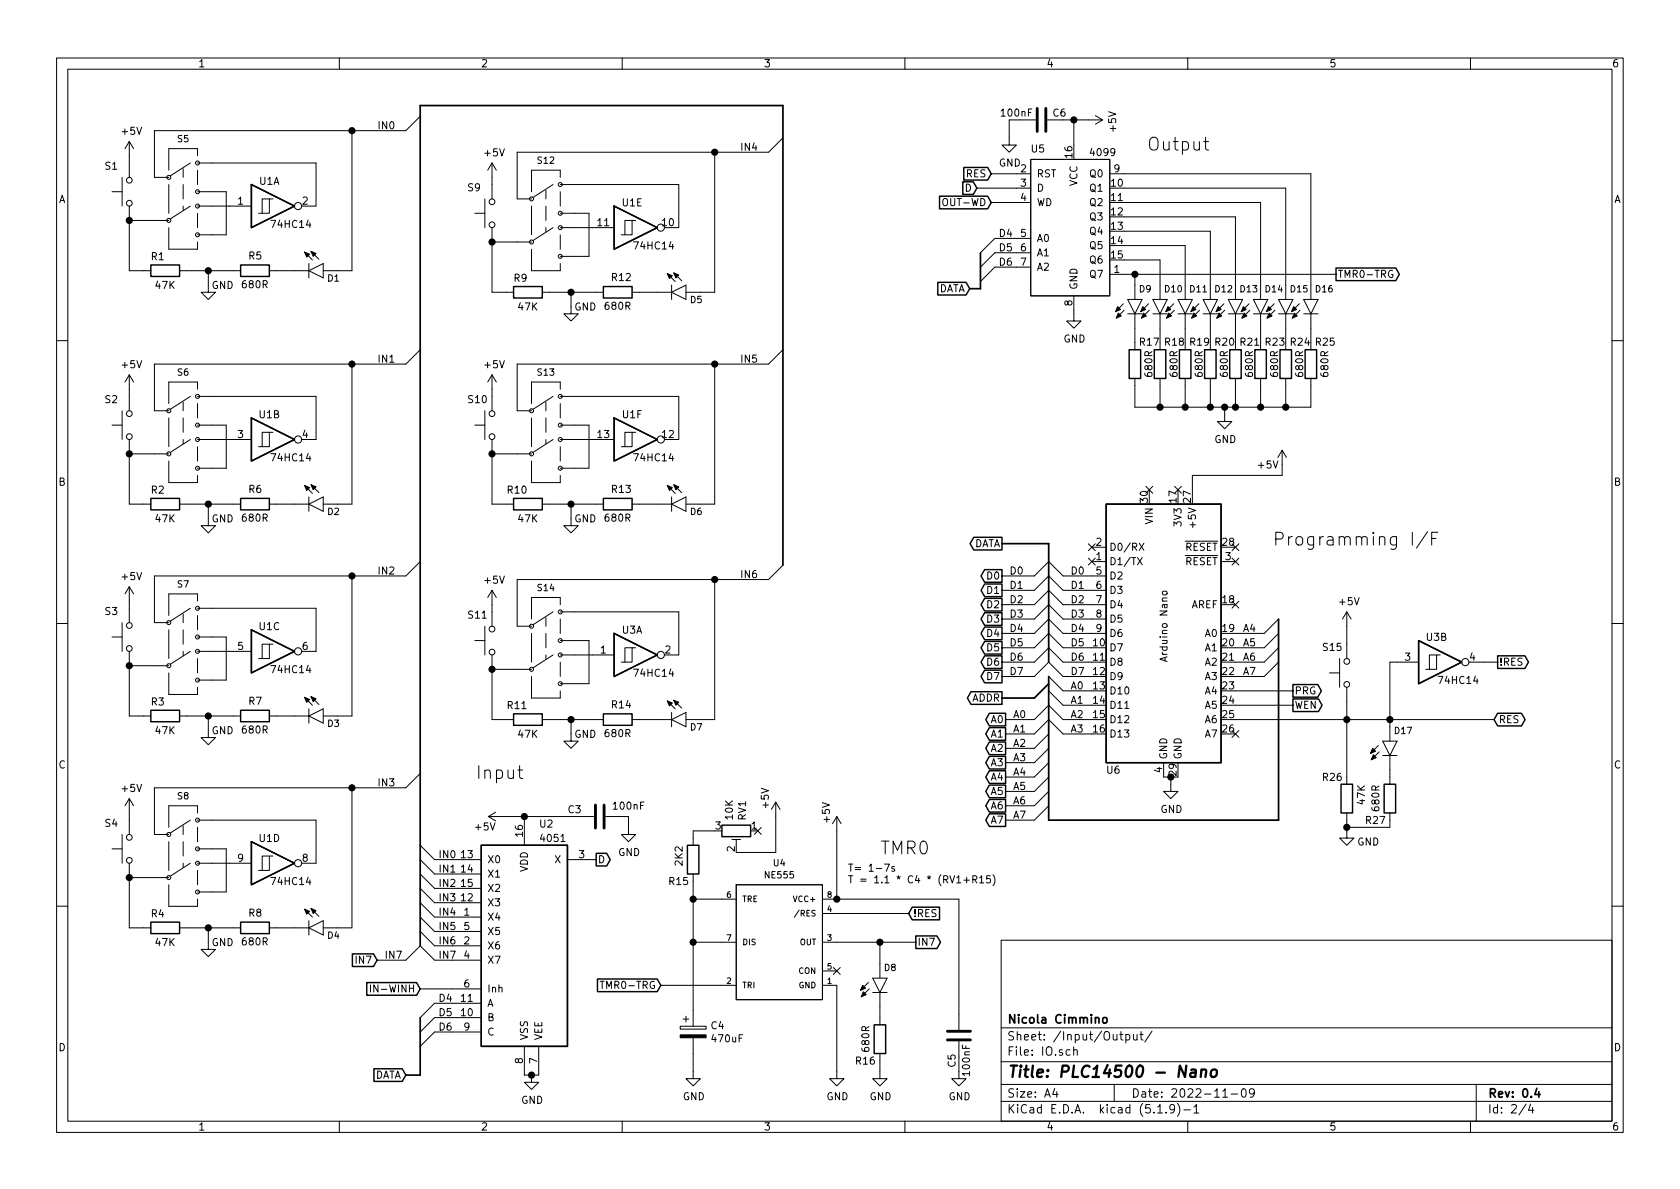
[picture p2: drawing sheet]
<svg xmlns="http://www.w3.org/2000/svg" width="297mm" height="210mm" viewBox="0 0 297 210" stroke-linecap="round" stroke-linejoin="round" font-family="sans-serif">
<g fill="none" stroke="#000" stroke-width=".18">
<path d="M10 10.3h277v189.9h-277zM12 12.2h273v186.1h-273zM60 10.3v1.9M110 10.3v1.9M160 10.3v1.9M210 10.3v1.9M260 10.3v1.9M19.8 33.9h1.8M21.6 31.4v5M22.9 25l-.8 1.3M22.9 25v6.4M22.9 36.4v11.5h3.8"/>
<path d="M22.9 25l.7 1.3M22.9 39h6.9M29.8 32.6v5.1M32.4 29.8v1.6M32.4 32.6v2.6M32.4 36.4v.8M33.7 36.4l-3.6 2.3M33.7 28.8l-3.6 2.3M34.9 33.9h5.1v7.6h-5.1M34.9 27.6v-1.3h-5.1v3.8M34.9 30.1v2.5M34.9 37.7v2.6"/>
<path d="M34.9 28.8h21v7.6h-2.6M34.9 36.4h9.5M47.6 35.2h-1.2v2.5M48.3 35.2h-.7v2.5h-1.9M62.2 23.1v24.8h-5.1M74.3 20.6l-2.5 2.5h-44.5v8.3h2.5M83.9 37.7h1.8M85.7 35.2v5.1M87 28.8v6.4M87 28.8l-.8 1.3M87 28.8l.8 1.3M94 36.4v5.1"/>
<path d="M96.5 33.6v1.6M96.5 36.4v2.6M97.8 32.6l-3.6 2.3M99.1 31.4v-1.3h-5.1v3.8M99.1 33.9v2.5M99.1 32.6h20.9v7.7h-2.5M99.1 37.7h5v7.6h-5M111.8 39h-1.3v2.5M112.4 39h-.6v2.5h-1.9M126.4 26.9v24.8h-5.1M138.4 24.4l-2.5 2.5h-44.5v8.3h2.6M172.7 33.3h9.5"/>
<path d="M175.3 30.7h6.9M175.3 35.8h6.9M178.4 21.2v4.4h1.3l-1.3 1.3-1.2-1.3h1.2M180.3 21.2h2.8M182.2 28.2h14v24.1h-14zM185.2 21.2h9.7M189.9 21.2v4.4M193.7 20.4l1.2 .8M194.9 21.2l-1.2 .8M196.2 30.7h35.6v22.3M198.8 33.3h28.5v19.7M198.8 35.8h24.1v17.2"/>
<path d="M198.8 38.3h19.6v14.7M29.8 40.3v3.8h5.1v-1.3M31.7 47.9h10.8M36.8 47.9v3.8h1.3l-1.3 1.3-1.2-1.3h1.2M47.6 47.9h7M53.8 44.6l1.4 1.4M54.6 46.6v2.5M54.6 47.9l2.5-1.3v2.5zM55 44.4l1.4 1.4M87 40.3v11.4h3.8M87 42.8h7M94 44.1v3.8h5.1v-1.3"/>
<path d="M95.9 51.7h10.8M96.5 40.3v.7M97.8 40.3l-3.6 2.2M99.1 41.5v2.6M99.1 40.3h9.5M101 51.7v3.8h1.2l-1.2 1.3-1.3-1.3h1.3M111.8 51.7h6.9M118 48.4l1.4 1.4M118.7 50.4v2.6M118.7 51.7l2.6-1.3v2.6zM119.1 48.3l1.4 1.4M182.2 42.2h-6.3l-2.5 2.5"/>
<path d="M182.2 44.7h-6.3l-2.5 2.5M182.2 47.2h-6.3l-2.5 2.6M189.9 52.3v4.5h1.2l-1.2 1.2-1.3-1.2h1.3M196.2 48.5h40M198.6 53.7l-1.4 1.4M198.8 54.9l-1.4 1.4M198.8 40.9h15.2v12.1M198.8 43.4h10.7v9.6M198.8 46h6.3v7M199.4 55.5h2.5M199.4 53h2.5l-1.2 2.5zM200.7 48.5v4.5"/>
<path d="M200.7 55.5v6.3M203.1 53.7l-1.4 1.4M203.2 54.9l-1.4 1.4M203.8 55.5h2.6M203.8 53h2.6l-1.3 2.5zM205.1 55.5v6.3M207.5 53.7l-1.4 1.4M207.6 54.9l-1.4 1.4M208.3 55.5h2.5M208.3 53h2.5l-1.3 2.5zM209.5 55.5v6.3M212 53.7l-1.4 1.4"/>
<path d="M212.1 54.9l-1.4 1.4M212.7 55.5h2.6M212.7 53h2.6l-1.3 2.5zM214 55.5v6.3M216.4 53.7l-1.4 1.4M216.5 54.9l-1.4 1.4M217.2 55.5h2.5M217.2 53h2.5l-1.3 2.5zM218.4 55.5v6.3M220.9 53.7l-1.4 1.4M221 54.9l-1.4 1.4M221.6 55.5h2.6"/>
<path d="M221.6 53h2.6l-1.3 2.5zM222.9 55.5v6.3M225.3 53.7l-1.4 1.4M225.4 54.9l-1.4 1.4M226.1 55.5h2.5M226.1 53h2.5l-1.3 2.5zM227.3 55.5v6.3M229.7 53.7l-1.4 1.4M229.9 54.9l-1.4 1.4M230.5 55.5h2.5M230.5 53h2.5l-1.2 2.5zM231.8 55.5v6.3"/>
<path d="M246.2 47.9a.59 .59 0 0 0-.7 .5 .59 .59 0 0 0 .7 .6l.1-.5h-.3M10 60.2h2M19.8 75.2h1.8M21.6 72.6v5.1M22.9 66.3v6.3M22.9 77.7v11.4h3.8M22.9 66.3l-.8 1.3M22.9 66.3l.7 1.3M29.8 73.9v5.1M32.4 71.1v1.5M32.4 73.9v2.5M32.4 77.7v.8"/>
<path d="M33.7 77.7l-3.6 2.3M33.7 70.1l-3.6 2.3M34.9 68.8v-1.2h-5.1v3.8M34.9 71.4v2.5M34.9 79v2.5M34.9 70.1h21v7.6h-2.6M34.9 75.2h5.1v7.6h-5.1M34.9 77.7h9.5M47.6 76.4h-1.2v2.6M48.3 76.4h-.7v2.6h-1.9M62.2 64.4v24.7h-5.1M74.3 61.8l-2.5 2.6h-44.5v8.2h2.5"/>
<path d="M83.9 75.2h1.8M85.7 72.6v5.1M87 77.7v11.4h3.8M87 66.3v6.3M87 66.3l-.8 1.3M87 66.3l.8 1.3M94 73.9v5.1M96.5 71.1v1.5M96.5 73.9v2.5M96.5 77.7v.8M97.8 77.7l-3.6 2.3M97.8 70.1l-3.6 2.3"/>
<path d="M99.1 68.8v-1.2h-5.1v3.8M99.1 70.1h20.9v7.6h-2.5M99.1 75.2h5v7.6h-5M99.1 77.7h9.5M99.1 71.4v2.5M99.1 79v2.5M111.8 76.4h-1.3v2.6M112.4 76.4h-.6v2.6h-1.9M126.4 64.4v24.7h-5.1M138.4 61.8l-2.5 2.6h-44.5v8.2h2.6M200.7 66.9v5.1h31.1v-5.1M205.1 66.9v5.1"/>
<path d="M209.5 66.9v5.1M214 66.9v5.1M216.5 72v2.5h1.3l-1.3 1.3-1.2-1.3h1.2M218.4 66.9v5.1M222.9 66.9v5.1M226.7 79.6l-.8 1.3M226.7 79.6v4.5h-15.9v2.5M226.7 79.6l.8 1.3M227.3 66.9v5.1M285 60.2h2M22.9 80.3h6.9M29.8 81.5v3.8h5.1v-1.2"/>
<path d="M31.7 89.1h10.8M36.8 89.1v3.9h1.3l-1.3 1.2-1.2-1.2h1.2M47.6 89.1h7M53.8 85.8l1.4 1.4M54.6 87.9v2.5M54.6 89.1l2.5-1.2v2.5zM55 85.7l1.4 1.4M74.3 99.3l-2.5 2.5h-44.5v8.3h2.5M87 80.3h7M94 81.5v3.8h5.1v-1.2M95.9 89.1h10.8M101 89.1v3.9h1.2l-1.2 1.2-1.3-1.2h1.3"/>
<path d="M111.8 89.1h6.9M118 85.8l1.4 1.4M118.7 87.9v2.5M118.7 89.1l2.6-1.2v2.5zM119.1 85.7l1.4 1.4M138.4 99.9l-2.5 2.6h-44.5v8.2h2.6M192.4 98.7l1.2 1.2M192.4 96.2l1.2 1.2M193 99.3h2.6M193 96.8h2.6M193.6 98.7l-1.2 1.2M193.6 96.2l-1.2 1.2"/>
<path d="M201.1 98.6l.9 1.3M201.4 96.1l.9 1.2M202 98.6l-.9 1.3M202.3 96.1l-.9 1.2M202.6 86l1.2 1.2M203.8 86l-1.2 1.2M207.7 86l1.2 1.2M208.9 86l-1.2 1.2M215.9 99.3h2.5M217.8 98.7l1.2 1.2M217.8 96.2l1.2 1.2M219 98.7l-1.2 1.2"/>
<path d="M219 96.2l-1.2 1.2M225.6 95.3h.8a.62 .62 0 0 0 .5-.6 .62 .62 0 0 0-.5-.6h-.8v2.3M227.8 94.9v1.5M228.5 94.9a.59 .59 0 0 0-.7 .4M254.2 94.1h-1.1v2.3M10 110.3h2M19.8 112.6h1.8M21.6 110.1v5.1M22.9 103.8v6.3M22.9 115.2v11.4h3.8M22.9 117.7h6.9M22.9 103.8l-.8 1.2"/>
<path d="M22.9 103.8l.7 1.2M29.8 111.4v5.1M29.8 119v3.8h5.1v-1.3M32.4 108.6v1.5M32.4 111.4v2.5M32.4 115.2v.7M33.7 115.2l-3.6 2.3M33.7 107.6l-3.6 2.2M34.9 106.3v-1.3h-5.1v3.8M34.9 108.8v2.6M34.9 116.5v2.5M34.9 107.6h21v7.6h-2.6"/>
<path d="M34.9 112.6h5.1v7.7h-5.1M34.9 115.2h9.5M47.6 113.9h-1.2v2.6M48.3 113.9h-.7v2.6h-1.9M62.2 101.8v24.8h-5.1M83.9 113.3h1.8M85.7 110.7v5.1M87 118.4h7M87 104.4v6.3M87 115.8v11.4h3.8M87 104.4l-.8 1.3M87 104.4l.8 1.3"/>
<path d="M94 119.6v3.8h5.1v-1.2M94 112v5.1M96.5 109.2v1.5M96.5 112v2.5M96.5 115.8v.8M97.8 115.8l-3.6 2.3M97.8 108.2l-3.6 2.3M99.1 106.9v-1.2h-5.1v3.8M99.1 109.5v2.5M99.1 117.1v2.5M99.1 108.2h20.9v7.6h-2.5M99.1 113.3h5v7.6h-5"/>
<path d="M99.1 115.8h9.5M111.8 114.5h-1.3v2.6M112.4 114.5h-.6v2.6h-1.9M126.4 102.5v24.7h-5.1M177.2 101.8h5.7l2.5-2.5 2.6 2.5h7.6M177.2 104.4h5.7l2.5-2.6 2.6 2.6h7.6M177.2 106.9h5.7l2.5-2.5 2.6 2.5h7.6M177.2 109.5h5.7l2.5-2.6 2.6 2.6h7.6M177.2 112h5.7l2.5-2.5 2.6 2.5h7.6M177.2 117.1h5.7l2.5-2.6 2.6 2.6h5M177.2 114.5h5.7l2.5-2.5 2.6 2.5h5M177.2 119.6h5.7l2.5-2.5 2.6 2.5h5"/>
<path d="M185.4 119.6l2.6 2.6h5M205.6 104.6h.6l.1 .2v.3l-.6 .1-.2-.3zM217.8 106.3l1.2 1.2M219 106.3l-1.2 1.2M226.1 109.5l-2.6 2.5h-5.1M226.1 114.5l-2.6 2.6h-5.1M226.1 112l-2.6 2.5h-5.1M226.1 117.1l-2.6 2.5h-5.1M235.1 119h1.8M236.9 116.5v5M238.1 108.2l-.7 1.3M238.1 108.2v8.3"/>
<path d="M238.1 108.2l.8 1.3M250.8 117.1h-5.1v14M254 115.8h-1.3v2.6M254.6 115.8h-.6v2.6h-1.9M259.7 117.1h5.1M285 110.3h2M31.7 126.6h10.8M36.8 126.6v3.8h1.3l-1.3 1.3-1.2-1.3h1.2M47.6 126.6h7M53.8 123.3l1.4 1.4M54.6 125.3v2.6M54.6 126.6l2.5-1.3v2.6z"/>
<path d="M55 123.2l1.4 1.4M62.2 139.3v24.8h-5.1M74.3 136.8l-2.5 2.5h-44.5v8.3h2.5M95.9 127.2h10.8M101 127.2v3.9h1.2l-1.2 1.2-1.3-1.2h1.3M111.8 127.2h6.9M118 123.9l1.4 1.4M118.7 126v2.5M118.7 127.2l2.6-1.2v2.5zM119.1 123.8l1.4 1.4M177.8 127.2h5.1l2.5-2.5 2.6 2.5h5M177.8 129.8h5.1l2.5-2.6 2.6 2.6h5"/>
<path d="M185.4 139.9l-2.5 2.6h-5.1M185.4 129.8l-2.5 2.5h-5.1M185.4 132.3l-2.5 2.6h-5.1M185.4 134.9l-2.5 2.5h-5.1M185.4 137.4l-2.5 2.5h-5.1M185.4 122.2l2.6 2.5h5M205.7 134.9v2.5h1.3v2.5h1.3l-1.3 1.3-1.3-1.3h1.3M217.8 129.2l1.2 1.2M218.4 127.2h45.8M218.4 122.2h10.2M218.4 124.7h10.2M219 129.2l-1.2 1.2"/>
<path d="M238.1 121.5v17.2M243.7 131.8l-1.4 1.4M243.8 133l-1.4 1.4M244.5 133.6h2.5M244.5 131.1h2.5l-1.3 2.5zM245.7 133.6v5.1M19.8 150.1h1.8M21.6 147.6v5M22.9 141.2v6.4M22.9 152.6v11.5h3.8M22.9 155.2h6.9M22.9 141.2l-.8 1.3"/>
<path d="M22.9 141.2l.7 1.3M29.8 148.8v5.1M29.8 156.5v3.8h5.1v-1.3M32.4 146v1.6M32.4 148.8v2.6M32.4 152.6v.8M33.7 152.6l-3.6 2.3M33.7 145l-3.6 2.3M34.9 143.8v-1.3h-5.1v3.8M34.9 146.3v2.5M34.9 153.9v2.6M34.9 145h21v7.6h-2.6"/>
<path d="M34.9 150.1h5.1v7.6h-5.1M34.9 152.6h9.5M47.6 151.4h-1.2v2.5M48.3 151.4h-.7v2.5h-1.9M74.3 159.6l2.5 2.6h8.3M74.3 157.1l2.5 2.5h8.3M74.3 149.5l2.5 2.5h8.3M74.3 152l2.5 2.6h8.3M74.3 154.6l2.5 2.5h8.3M86.4 144.4l1.2 .8M86.4 144.4h18.6M87.6 143.6l-1.2 .8"/>
<path d="M92.7 144.4v5.1M100.3 152h5.1M107.1 144.4h4v3.2h1.3l-1.3 1.2-1.2-1.2h1.2M122.6 159h7.6M122.6 154.6v26.9M126.4 146.9h-3.8v2.6M129.4 148.5h1.5M130.2 156.5h15.2v20.3h-15.2zM130.2 148.5v1M133.4 146.3l1.2 1.2M134.6 146.3l-1.2 1.2M137.2 141.9l-.8 1.2"/>
<path d="M137.2 141.9v8.8h-7M137.2 141.9l.7 1.2M145.4 159h24.1v23.1M148 144.4l-.8 1.3M148 144.4v14.6M148 144.4l.7 1.3M156.4 152.8h.9l-.6 1.3M158.1 153.3l-.3-.1-.1 .2v.2l.4 .1v.3h-.4M170.4 155.6h1M170.9 155.2v.9M172 155.5l.7-.1v-.4l-.2-.1h-.5v1.2M172.3 155.5l.4 .6"/>
<path d="M173.2 155.2l.4-.3v1.2M173.2 156.1h.7M175.1 154.9h-.6l-.1 .6 .2-.2 .4 .1 .1 .6-.2 .1-.5-.1M175.6 154.7a1.47 1.47 0 0 1 0 1.9M185.4 142.5l-2.5 2.5h-5.1M238.1 143.8v4.4h1.3l-1.3 1.3-1.2-1.3h1.2M245.7 143.8v2.5h-7.6M10 160.2h2M31.7 164.1h10.8M36.8 164.1v3.8h1.3l-1.3 1.3-1.2-1.3h1.2M47.6 164.1h7M53.8 160.8l1.4 1.4"/>
<path d="M54.6 162.8v2.5M54.6 164.1l2.5-1.3v2.5zM55 160.6l1.4 1.4M65.5 174.2v1.2M66.7 169.8h5.1l2.5-2.5 2.5 2.5h8.3M74.3 164.7l2.5 2.6h8.3M74.3 162.2l2.5 2.5h8.3M74.3 174.9h10.8M85.1 180h-8.3l-2.5 2.5M85.1 177.4h-8.3l-2.5 2.6M106.1 173.5h.7M116.8 174.2h13.4"/>
<path d="M121.3 179.7v1M122.6 166.6h7.6M141.3 160.9l-.9 1.3M145.4 174.2h2.6v16.5h1.2l-1.2 1.3-1.3-1.3h1.3M145.4 166.6h16.5M145.4 161.5h15.3M145.4 171.7h2.6M147.3 171.1l1.3 1.2M148.6 171.1l-1.3 1.2M153.5 173.7l-1.4 1.4M153.7 174.9l-1.4 1.4M154.3 175.5h2.5"/>
<path d="M154.3 173h2.5l-1.2 2.5zM155.6 166.6v6.4M155.6 175.5v5.7M177 166.3h108v32h-108zM285 160.2h2M60 198.3v1.9M85.1 182.5h-8.3l-2.5 2.5M92.7 185v5.1h2.5v-5.1M94 190.1v1.3h1.2l-1.2 1.3-1.3-1.3h1.3M110 198.3v1.9M120.3 181.5h4.5v.5h-4.5zM120.8 180.2h1"/>
<path d="M122.6 183.5v7.2h1.2l-1.2 1.3-1.3-1.3h1.3M155.6 186.3v4.4h1.2l-1.2 1.3-1.3-1.3h1.3M160 198.3v1.9M169.5 184.1v6.6h1.3l-1.3 1.3-1.2-1.3h1.2M177 194.8h108M177 191.8h108M177 187.8h108M177 181.8h108M186.5 192.5l-.4 1h1M186.8 193v1M189.2 185.7l-.4-.1-.3 .3 .1 .6h.6M189.8 185.7l.3-.1 .3 .1 .1 .9"/>
<path d="M189.8 185.1v1.5M197 191.8v3M198 182.9h.6M198.2 182.4v1.3l.4 .2M199.1 183l.4-.1 .3 .3-.1 .6-.2 .1-.4-.1M199.1 182.9v1.5M200.4 182.9l.1 .9 .3 .1 .2-.1M201 182.9v1M201.5 182.9h.6M201.8 182.4v1.3l.3 .2M203.7 182.3l-1.3 2M204.7 196.8h.8"/>
<path d="M206.2 196.7v.1M207.7 196l-.1 .1a.48 .48 0 0 1-.6 .1l-.2-.2 .2-.6a.48 .48 0 0 1 .6 .1 1.27 1.27 0 0 1-.2 1.2l-.4 .1M208.2 195.1a1.71 1.71 0 0 1 0 2.3M209.3 196.3h1.2M210 198.3v1.9M211.1 195.8l.4-.5v1.5M211.1 196.8h.9M216.2 194h.8M217.7 193.5h1.1M219.6 192.7l.4-.2a.94 .94 0 0 1 0 1.5 .82 .82 0 0 1-.4-1.3zM221.8 193.2l-.3 .3h-.3l-.3-.3v-.4l.2-.2 .4-.1 .2 .2a1.13 1.13 0 0 1-.2 1.2l-.4 .1M260 198.3v1.9"/>
<path d="M261 191.8v6.5M269.8 195.2l-1.2 2M270.6 195.2l-.3 1.1h.9M271 195.8v1"/>
<circle cx="22.9" cy="31.9" r=".51"/>
<circle cx="22.9" cy="35.9" r=".51"/>
<circle cx="29.8" cy="31.4" r=".36"/>
<circle cx="29.8" cy="39" r=".36"/>
<circle cx="34.9" cy="36.4" r=".36"/>
<circle cx="34.9" cy="28.8" r=".36"/>
<circle cx="34.9" cy="33.9" r=".36"/>
<circle cx="52.7" cy="36.4" r=".63"/>
<circle cx="87" cy="39.7" r=".51"/>
<circle cx="87" cy="35.7" r=".51"/>
<circle cx="94" cy="35.2" r=".36"/>
<circle cx="99.1" cy="32.6" r=".36"/>
<circle cx="99.1" cy="37.7" r=".36"/>
<circle cx="34.9" cy="41.5" r=".36"/>
<circle cx="94" cy="42.8" r=".36"/>
<circle cx="99.1" cy="45.3" r=".36"/>
<circle cx="99.1" cy="40.3" r=".36"/>
<circle cx="116.8" cy="40.3" r=".63"/>
<circle cx="22.9" cy="73.1" r=".51"/>
<circle cx="22.9" cy="77.2" r=".51"/>
<circle cx="29.8" cy="72.6" r=".36"/>
<circle cx="34.9" cy="70.1" r=".36"/>
<circle cx="34.9" cy="77.7" r=".36"/>
<circle cx="34.9" cy="75.2" r=".36"/>
<circle cx="52.7" cy="77.7" r=".63"/>
<circle cx="87" cy="73.1" r=".51"/>
<circle cx="87" cy="77.2" r=".51"/>
<circle cx="94" cy="72.6" r=".36"/>
<circle cx="99.1" cy="77.7" r=".36"/>
<circle cx="99.1" cy="75.2" r=".36"/>
<circle cx="99.1" cy="70.1" r=".36"/>
<circle cx="116.8" cy="77.7" r=".63"/>
<circle cx="29.8" cy="80.3" r=".36"/>
<circle cx="34.9" cy="82.8" r=".36"/>
<circle cx="94" cy="80.3" r=".36"/>
<circle cx="99.1" cy="82.8" r=".36"/>
<circle cx="22.9" cy="110.6" r=".51"/>
<circle cx="22.9" cy="114.7" r=".51"/>
<circle cx="29.8" cy="110.1" r=".36"/>
<circle cx="29.8" cy="117.7" r=".36"/>
<circle cx="34.9" cy="115.2" r=".36"/>
<circle cx="34.9" cy="107.6" r=".36"/>
<circle cx="34.9" cy="112.6" r=".36"/>
<circle cx="52.7" cy="115.2" r=".63"/>
<circle cx="87" cy="115.3" r=".51"/>
<circle cx="87" cy="111.2" r=".51"/>
<circle cx="94" cy="118.4" r=".36"/>
<circle cx="94" cy="110.7" r=".36"/>
<circle cx="99.1" cy="113.3" r=".36"/>
<circle cx="99.1" cy="115.8" r=".36"/>
<circle cx="99.1" cy="108.2" r=".36"/>
<circle cx="116.8" cy="115.8" r=".63"/>
<circle cx="238.1" cy="117" r=".51"/>
<circle cx="259.1" cy="117.1" r=".63"/>
<circle cx="34.9" cy="120.3" r=".36"/>
<circle cx="99.1" cy="120.9" r=".36"/>
<circle cx="238.1" cy="121" r=".51"/>
<circle cx="22.9" cy="148.1" r=".51"/>
<circle cx="22.9" cy="152.1" r=".51"/>
<circle cx="29.8" cy="147.6" r=".36"/>
<circle cx="29.8" cy="155.2" r=".36"/>
<circle cx="34.9" cy="145" r=".36"/>
<circle cx="34.9" cy="157.7" r=".36"/>
<circle cx="34.9" cy="152.6" r=".36"/>
<circle cx="34.9" cy="150.1" r=".36"/>
<circle cx="52.7" cy="152.6" r=".63"/>
</g>
<path d="M173.4 44.7v6.3h-2M138.4 99.9v-81.2h-64.1v148.6M177.2 96.1h8.2v21M226.1 109.5v35.5h-40.7v-25.4M185.4 120.9l-2.5 2.5h-5.7M74.3 180v10.1h-2.5M195 180.1l.2-.2 .5 .2v.7l-.2 .1-.5-.1zM271.7 192.5l-.3 1h.9M272.1 193v1" fill="none" stroke="#000" stroke-width=".3"/>
<path d="M209.8 188.4l-.3 2-.9-2-.2 2M210.6 189.2h.8l-.1 1.2M211.4 189.6l-.7 .1a.4 .4 0 0 0-.3 .3 .4 .4 0 0 0 .3 .4l.6-.1M212.4 189.3a.52 .52 0 0 1 .9 .1l-.2 1M212.4 189.1l-.1 1.3M214.4 189.2a.51 .51 0 0 1 .8 .3l-.1 .6a.56 .56 0 0 1-.5 .4 .56 .56 0 0 1-.6-.4l.1-.6z" fill="none" stroke="#000" stroke-width=".41"/>
<g fill="none" stroke="#000" stroke-width=".25">
<path d="M44.4 32.6l7.7 3.8-7.7 3.9zM108.6 36.4l7.6 3.9-7.6 3.8zM166.1 34.7h8.5l.7 1.1-.7 1.1h-8.5zM170.2 32.2h1.9l.6 1.1-.6 1.1h-1.9zM170.4 29.6h4.2l.7 1.1-.7 1.1h-4.2zM26.7 46.9h5v2h-5zM42.5 46.9h5.1v2h-5.1zM90.8 50.7h5.1v2h-5.1zM106.7 50.7h5.1v2h-5.1zM165.8 49.9h5l.6 1.1-.6 1.2h-5zM236.2 47.4h10.6l.6 1.1-.6 1.1h-10.6zM44.4 73.9l7.7 3.8-7.7 3.8z"/>
<path d="M108.6 73.9l7.6 3.8-7.6 3.8zM199.6 61.8h2.1v5.1h-2.1zM204.1 61.8h2v5.1h-2zM208.5 61.8h2.1v5.1h-2.1zM213 61.8h2v5.1h-2zM217.4 61.8h2.1v5.1h-2.1zM221.9 61.8h2v5.1h-2zM226.3 61.8h2v5.1h-2zM230.8 61.8h2v5.1h-2zM26.7 88.1h5v2.1h-5zM42.5 88.1h5.1v2.1h-5.1zM90.8 88.1h5.1v2.1h-5.1z"/>
<path d="M106.7 88.1h5.1v2.1h-5.1zM172.2 95h5v2.3h-5l-.7-1.2zM195.6 89.1h20.3v45.8h-20.3zM44.4 111.4l7.7 3.8-7.7 3.8zM108.6 112l7.6 3.8-7.6 3.8zM174.1 113.4h3.1v2.3h-3.1l-.6-1.2zM174.1 110.9h3.1v2.2h-3.1l-.6-1.1zM174.1 108.4h3.1v2.2h-3.1l-.6-1.1zM174.1 105.8h3.1v2.2h-3.1l-.6-1.1zM174.1 103.3h3.1v2.2h-3.1l-.6-1.1zM174.1 100.7h3.1v2.3h-3.1l-.6-1.2zM174.1 116h3.1v2.2h-3.1l-.6-1.1z"/>
<path d="M174.1 118.5h3.1v2.2h-3.1l-.6-1.1zM250.8 113.3l7.6 3.8-7.6 3.8zM264.8 116h4.8l.7 1.1-.7 1.1h-4.8zM26.7 125.6h5v2h-5zM42.5 125.6h5.1v2h-5.1zM90.8 126.2h5.1v2.1h-5.1zM106.7 126.2h5.1v2.1h-5.1zM171.7 122.3h5.5v2.3h-5.5l-.7-1.2zM174.9 133.8h2.9v2.2h-2.9l-.6-1.1zM174.9 138.8h2.9v2.3h-2.9l-.6-1.2zM174.9 136.3h2.9v2.2h-2.9l-.6-1.1zM174.9 131.2h2.9v2.2h-2.9l-.6-1.1z"/>
<path d="M174.9 128.7h2.9v2.2h-2.9l-.6-1.1zM174.9 126.1h2.9v2.3h-2.9l-.6-1.2zM228.6 123.6h4.5l.7 1.1-.7 1.1h-4.5zM228.6 121.1h4.4l.6 1.1-.6 1.1h-4.4zM237.1 138.7h2v5.1h-2zM244.7 138.7h2.1v5.1h-2.1zM264.8 126.1h4.2l.6 1.1-.6 1.2h-4.2l-.6-1.2zM44.4 148.8l7.7 3.8-7.7 3.9zM85.1 149.5h15.2v35.5h-15.2zM105.4 150.9h1.9l.6 1.1-.6 1.1h-1.9zM121.5 149.5h2.1v5.1h-2.1zM127.6 145.9h5.1v2h-5.1z"/>
<path d="M174.9 143.9h2.9v2.2h-2.9l-.6-1.1zM174.9 141.4h2.9v2.2h-2.9l-.6-1.1zM26.7 163.1h5v2h-5zM42.5 163.1h5.1v2h-5.1zM62.3 168.7h3.7l.7 1.1-.7 1.1h-3.7zM64.8 173.8h8.9l.6 1.1-.6 1.1h-8.9zM105.6 173.1h10.6l.6 1.1-.6 1.2h-10.6zM161.3 160.4h4.8v2.3h-4.8l-.6-1.2zM161.9 165.5h3.8l.6 1.1-.6 1.1h-3.8zM66.1 189h5l.7 1.1-.7 1.1h-5zM154.6 181.2h2v5.1h-2z"/>
</g>
<path d="M183.4 19.2v4M184.9 19.2v4M105.3 142.4v4M106.8 142.4v4M167.5 183.9h4.1M167.5 182.4h4.1" fill="none" stroke="#000" stroke-width=".51"/>
<g fill="#000" stroke="#000" stroke-width=".18">
<path d="M53.8 44.6l.9 .4-.5 .5zM55 44.4l.9 .4-.5 .5zM118 48.4l.9 .4-.5 .5zM119.1 48.3l.9 .3-.5 .5zM197.6 54.2l.5 .5-.9 .4zM197.7 55.4l.5 .5-.8 .4zM202.1 54.2l.5 .5-.9 .4zM202.2 55.4l.5 .5-.9 .4zM206.5 54.2l.5 .5-.9 .4zM206.6 55.4l.5 .5-.9 .4zM210.9 54.2l.6 .5-.9 .4zM211.1 55.4l.5 .5-.9 .4z"/>
<path d="M215.4 54.2l.5 .5-.9 .4zM215.5 55.4l.5 .5-.9 .4zM219.8 54.2l.5 .5-.8 .4zM220 55.4l.5 .5-.9 .4zM224.3 54.2l.5 .5-.9 .4zM224.4 55.4l.5 .5-.9 .4zM228.7 54.2l.5 .5-.9 .4zM228.9 55.4l.5 .5-.9 .4zM53.8 85.8l.9 .4-.5 .5zM55 85.7l.9 .4-.5 .5zM118 85.8l.9 .4-.5 .5zM119.1 85.7l.9 .4-.5 .5z"/>
<path d="M53.8 123.3l.9 .4-.5 .5zM55 123.2l.9 .4-.5 .5zM118 123.9l.9 .4-.5 .5zM119.1 123.8l.9 .4-.5 .5zM242.7 132.3l.5 .5-.9 .4zM242.8 133.5l.5 .5-.9 .4zM53.8 160.8l.9 .4-.5 .5zM55 160.6l.9 .4-.5 .5zM152.5 174.2l.5 .5-.9 .4zM152.7 175.4l.5 .5-.9 .4zM120.3 183h4.5v.5h-4.5z"/>
</g>
<g fill="#000" stroke="#000" stroke-width=".25">
<circle cx="22.9" cy="39" r=".51"/>
<circle cx="62.2" cy="23.1" r=".51"/>
<circle cx="126.4" cy="26.9" r=".51"/>
<circle cx="189.9" cy="21.2" r=".51"/>
<circle cx="36.8" cy="47.9" r=".51"/>
<circle cx="87" cy="42.8" r=".51"/>
<circle cx="101" cy="51.7" r=".51"/>
<circle cx="200.7" cy="48.5" r=".51"/>
<circle cx="62.2" cy="64.4" r=".51"/>
<circle cx="126.4" cy="64.4" r=".51"/>
<circle cx="205.1" cy="72" r=".51"/>
<circle cx="209.6" cy="72" r=".51"/>
<circle cx="214" cy="72" r=".51"/>
<circle cx="216.5" cy="72" r=".51"/>
<circle cx="218.4" cy="72" r=".51"/>
<circle cx="222.9" cy="72" r=".51"/>
<circle cx="227.3" cy="72" r=".51"/>
<circle cx="22.9" cy="80.3" r=".51"/>
<circle cx="36.8" cy="89.1" r=".51"/>
<circle cx="87" cy="80.3" r=".51"/>
<circle cx="101" cy="89.1" r=".51"/>
<circle cx="22.9" cy="117.7" r=".51"/>
<circle cx="62.2" cy="101.8" r=".51"/>
<circle cx="87" cy="118.4" r=".51"/>
<circle cx="126.4" cy="102.5" r=".51"/>
<circle cx="36.8" cy="126.6" r=".51"/>
<circle cx="62.2" cy="139.3" r=".51"/>
<circle cx="101" cy="127.2" r=".51"/>
<circle cx="207" cy="137.4" r=".51"/>
<circle cx="238.1" cy="127.2" r=".51"/>
<circle cx="245.7" cy="127.2" r=".51"/>
<circle cx="22.9" cy="155.2" r=".51"/>
<circle cx="92.7" cy="144.4" r=".51"/>
<circle cx="122.6" cy="159" r=".51"/>
<circle cx="148" cy="159" r=".51"/>
<circle cx="238.1" cy="146.3" r=".51"/>
<circle cx="36.8" cy="164.1" r=".51"/>
<circle cx="122.6" cy="166.6" r=".51"/>
<circle cx="155.6" cy="166.6" r=".51"/>
<circle cx="94" cy="190.1" r=".51"/>
</g>
<g font-size="3.1">
<text x="203.7" y="26.7">Output</text>
<text x="229.6" y="96.5">Programming I/F</text>
<text x="85" y="137.8">Input</text>
<text x="155.9" y="151.1">TMR0</text>
</g>
<text font-size="2.8" x="178" y="190.5">Title: PLC14500 - Nano</text>
<g font-size="2.1">
<text x="178" y="184">Sheet: /Input/Output/</text>
<text x="178" y="181">Nicola Cimmino</text>
<text x="178" y="186.7">File: IO.sch</text>
<text x="178" y="196.9">KiCad E.D.A. kicad (5.1.9)-1</text>
<text x="178" y="194.1">Size: A4</text>
<text x="200" y="194.1">Date: 2022-11-09</text>
<text x="263" y="194.1">Rev: 0.4</text>
<text x="263" y="196.9">Id: 2/4</text>
</g>
<g font-size="1.8">
<text x="35" y="11.9">1</text>
<text x="85" y="11.9">2</text>
<text x="135" y="11.9">3</text>
<text x="185" y="11.9">4</text>
<text x="235" y="11.9">5</text>
<text x="285" y="11.9">6</text>
<text x="21.6" y="23.8">+5V</text>
<text x="66.7" y="22.9">IN0</text>
<text x="177.2" y="20.6">100nF</text>
<text x="186.2" y="20.6">C6</text>
<text x="197.4" y="23.2" transform="rotate(-90 197.4 23.2)">+5V</text>
<text x="85.8" y="27.7">+5V</text>
<text x="130.8" y="26.7">IN4</text>
<text x="176.6" y="29.5">GND</text>
<text x="182.4" y="27">U5</text>
<text x="189.6" y="27.9" transform="rotate(-90 189.6 27.9)">16</text>
<text x="193" y="27.6">4099</text>
<text x="10.4" y="35.9">A</text>
<text x="18.6" y="30">S1</text>
<text x="45.9" y="32.7">U1A</text>
<text x="82.8" y="33.8">S9</text>
<text x="170.7" y="33.9">D</text>
<text x="170.8" y="31.4">RES</text>
<text x="180.5" y="30.5">2</text>
<text x="180.5" y="33">3</text>
<text x="180.5" y="35.6">4</text>
<text x="183.3" y="31.4">RST</text>
<text x="183.3" y="33.9">D</text>
<text x="190.5" y="32.9" transform="rotate(-90 190.5 32.9)">VCC</text>
<text x="192.8" y="33.9">Q1</text>
<text x="192.8" y="31.4">Q0</text>
<text x="196.5" y="33">10</text>
<text x="196.5" y="35.6">11</text>
<text x="197" y="30.5">9</text>
<text x="285.4" y="35.9">A</text>
<text x="42.1" y="36.2">1</text>
<text x="48.2" y="40.3">74HC14</text>
<text x="53.5" y="36.2">2</text>
<text x="105.7" y="40">11</text>
<text x="110.1" y="36.5">U1E</text>
<text x="117.1" y="40">10</text>
<text x="167.2" y="36.4">OUT-WD</text>
<text x="176.5" y="41.9">D4</text>
<text x="180.5" y="41.9">5</text>
<text x="183.3" y="36.4">WD</text>
<text x="192.8" y="36.4">Q2</text>
<text x="192.8" y="39">Q3</text>
<text x="192.8" y="41.5">Q4</text>
<text x="196.5" y="38.1">12</text>
<text x="196.5" y="40.6">13</text>
<text x="26.8" y="46">R1</text>
<text x="44" y="45.9">R5</text>
<text x="112.3" y="44.1">74HC14</text>
<text x="176.5" y="47">D6</text>
<text x="176.5" y="44.4">D5</text>
<text x="180.5" y="44.4">6</text>
<text x="180.5" y="47">7</text>
<text x="183.3" y="42.8">A0</text>
<text x="183.3" y="45.3">A1</text>
<text x="183.3" y="47.9">A2</text>
<text x="192.8" y="44.1">Q5</text>
<text x="192.8" y="46.6">Q6</text>
<text x="196.5" y="43.2">14</text>
<text x="196.5" y="45.7">15</text>
<text x="27.6" y="51.1">47K</text>
<text x="37.4" y="51.1">GND</text>
<text x="43" y="51">680R</text>
<text x="90.9" y="49.8">R9</text>
<text x="108.2" y="49.7">R12</text>
<text x="165.8" y="51.7">DATA</text>
<text x="190.5" y="51.3" transform="rotate(-90 190.5 51.3)">GND</text>
<text x="192.8" y="49.1">Q7</text>
<text x="197" y="48.3">1</text>
<text x="236.5" y="49.1">TMR0-TRG</text>
<text x="91.7" y="54.9">47K</text>
<text x="101.5" y="54.9">GND</text>
<text x="107.1" y="54.8">680R</text>
<text x="189.6" y="54.1" transform="rotate(-90 189.6 54.1)">8</text>
<text x="21.6" y="65.1">+5V</text>
<text x="66.7" y="64.1">IN1</text>
<text x="85.8" y="65.1">+5V</text>
<text x="130.8" y="64.1">IN5</text>
<text x="188" y="60.6">GND</text>
<text x="201.6" y="61.1">R17 R18 R19 R20 R21 R23 R24 R25</text>
<text x="18.6" y="71.3">S2</text>
<text x="82.9" y="71.3">S10</text>
<text x="203.8" y="66.5" transform="rotate(-90 203.8 66.5)">680R</text>
<text x="208.2" y="66.5" transform="rotate(-90 208.2 66.5)">680R</text>
<text x="212.6" y="66.5" transform="rotate(-90 212.6 66.5)">680R</text>
<text x="217.1" y="66.5" transform="rotate(-90 217.1 66.5)">680R</text>
<text x="221.5" y="66.5" transform="rotate(-90 221.5 66.5)">680R</text>
<text x="226" y="66.5" transform="rotate(-90 226 66.5)">680R</text>
<text x="230.4" y="66.5" transform="rotate(-90 230.4 66.5)">680R</text>
<text x="234.9" y="66.5" transform="rotate(-90 234.9 66.5)">680R</text>
<text x="42.1" y="77.5">3</text>
<text x="45.9" y="74">U1B</text>
<text x="53.5" y="77.5">4</text>
<text x="105.7" y="77.5">13</text>
<text x="110.1" y="74">U1F</text>
<text x="117.1" y="77.5">12</text>
<text x="48.2" y="81.6">74HC14</text>
<text x="112.3" y="81.6">74HC14</text>
<text x="214.7" y="78.4">GND</text>
<text x="222.6" y="82.8">+5V</text>
<text x="10.4" y="85.9">B</text>
<text x="26.8" y="87.3">R2</text>
<text x="44" y="87.2">R6</text>
<text x="89.8" y="87.3">R10</text>
<text x="108.2" y="87.2">R13</text>
<text x="202.9" y="88.8" transform="rotate(-90 202.9 88.8)">30</text>
<text x="208" y="88.8" transform="rotate(-90 208 88.8)">17</text>
<text x="210.6" y="88.8" transform="rotate(-90 210.6 88.8)">27</text>
<text x="285.4" y="85.9">B</text>
<text x="27.6" y="92.4">47K</text>
<text x="37.4" y="92.4">GND</text>
<text x="43" y="92.2">680R</text>
<text x="91.7" y="92.4">47K</text>
<text x="101.5" y="92.4">GND</text>
<text x="107.1" y="92.2">680R</text>
<text x="203.8" y="92.6" transform="rotate(-90 203.8 92.6)">VIN</text>
<text x="208.9" y="92.8" transform="rotate(-90 208.9 92.8)">3V3</text>
<text x="211.5" y="92.9" transform="rotate(-90 211.5 92.9)">+5V</text>
<text x="66.7" y="101.6">IN2</text>
<text x="172" y="96.8">DATA</text>
<text x="178.4" y="101.6">D0</text>
<text x="189.2" y="101.6">D0</text>
<text x="193.8" y="99.1">1</text>
<text x="193.8" y="96.5">2</text>
<text x="193.8" y="101.6">5</text>
<text x="196.1" y="99.9">D1/TX</text>
<text x="196.1" y="97.4">D0/RX</text>
<text x="209.5" y="97.4">RESET</text>
<text x="209.5" y="99.9">RESET</text>
<text x="216.2" y="96.5">28</text>
<text x="216.7" y="99.1">3</text>
<text x="21.6" y="102.6">+5V</text>
<text x="85.8" y="103.2">+5V</text>
<text x="130.8" y="102.2">IN6</text>
<text x="174.7" y="107.6">D2</text>
<text x="174.7" y="105">D1</text>
<text x="174.7" y="102.5">D0</text>
<text x="178.4" y="106.7">D2</text>
<text x="178.4" y="104.1">D1</text>
<text x="189.2" y="104.1">D1</text>
<text x="189.2" y="106.7">D2</text>
<text x="193.8" y="104.1">6</text>
<text x="193.8" y="106.7">7</text>
<text x="196.1" y="102.5">D2</text>
<text x="196.1" y="105">D3</text>
<text x="196.1" y="107.6">D4</text>
<text x="210.6" y="107.6">AREF</text>
<text x="216.2" y="106.7">18</text>
<text x="236.9" y="107">+5V</text>
<text x="18.6" y="108.8">S3</text>
<text x="45.9" y="111.4">U1C</text>
<text x="82.9" y="109.4">S11</text>
<text x="110" y="112.1">U3A</text>
<text x="174.7" y="112.6">D4</text>
<text x="174.7" y="110.1">D3</text>
<text x="178.4" y="109.2">D3</text>
<text x="178.4" y="111.8">D4</text>
<text x="189.2" y="109.2">D3</text>
<text x="189.2" y="111.8">D4</text>
<text x="193.8" y="109.2">8</text>
<text x="193.8" y="111.8">9</text>
<text x="196.1" y="110.1">D5</text>
<text x="196.1" y="112.6">D6</text>
<text x="213.1" y="112.6">A0</text>
<text x="216.2" y="111.8">19</text>
<text x="219.7" y="111.8">A4</text>
<text x="252.2" y="113.3">U3B</text>
<text x="42.1" y="114.9">5</text>
<text x="48.2" y="119">74HC14</text>
<text x="53.5" y="114.9">6</text>
<text x="106.2" y="115.6">1</text>
<text x="112.3" y="119.7">74HC14</text>
<text x="117.6" y="115.6">2</text>
<text x="174.7" y="115.2">D5</text>
<text x="174.7" y="117.7">D6</text>
<text x="178.4" y="119.4">D7</text>
<text x="178.4" y="114.3">D5</text>
<text x="178.4" y="116.8">D6</text>
<text x="189.2" y="119.4">D7</text>
<text x="189.2" y="116.8">D6</text>
<text x="189.2" y="114.3">D5</text>
<text x="193.3" y="114.3">10</text>
<text x="193.3" y="116.8">11</text>
<text x="193.3" y="119.4">12</text>
<text x="196.1" y="115.2">D7</text>
<text x="196.1" y="117.7">D8</text>
<text x="206.4" y="116.6" transform="rotate(-90 206.4 116.6)">Arduino Nano</text>
<text x="213.1" y="115.2">A1</text>
<text x="213.1" y="117.7">A2</text>
<text x="216.2" y="114.3">20</text>
<text x="216.2" y="116.8">21</text>
<text x="216.2" y="119.4">22</text>
<text x="219.7" y="114.3">A5</text>
<text x="219.7" y="116.8">A6</text>
<text x="219.7" y="119.4">A7</text>
<text x="234" y="115.1">S15</text>
<text x="248.4" y="116.8">3</text>
<text x="259.9" y="116.8">4</text>
<text x="265" y="117.7">!RES</text>
<text x="26.8" y="124.8">R3</text>
<text x="44" y="124.6">R7</text>
<text x="89.8" y="125.4">R11</text>
<text x="108.2" y="125.3">R14</text>
<text x="171.8" y="124.1">ADDR</text>
<text x="174.7" y="120.3">D7</text>
<text x="189.2" y="121.9">A0</text>
<text x="189.2" y="124.5">A1</text>
<text x="193.3" y="121.9">13</text>
<text x="193.3" y="124.5">14</text>
<text x="196.1" y="120.3">D9</text>
<text x="196.1" y="122.8">D10</text>
<text x="196.1" y="125.3">D11</text>
<text x="213.1" y="120.3">A3</text>
<text x="213.1" y="122.8">A4</text>
<text x="213.1" y="125.3">A5</text>
<text x="216.2" y="121.9">23</text>
<text x="216.2" y="124.5">24</text>
<text x="228.9" y="125.3">WEN</text>
<text x="228.9" y="122.8">PRG</text>
<text x="254.6" y="120.9">74HC14</text>
<text x="27.6" y="129.8">47K</text>
<text x="37.4" y="129.8">GND</text>
<text x="43" y="129.7">680R</text>
<text x="91.7" y="130.5">47K</text>
<text x="101.5" y="130.5">GND</text>
<text x="107.1" y="130.3">680R</text>
<text x="175.3" y="130.4">A1</text>
<text x="175.3" y="127.9">A0</text>
<text x="179.1" y="127">A0</text>
<text x="179.1" y="129.5">A1</text>
<text x="189.2" y="127">A2</text>
<text x="189.2" y="129.5">A3</text>
<text x="193.3" y="127">15</text>
<text x="193.3" y="129.5">16</text>
<text x="196.1" y="127.9">D12</text>
<text x="196.1" y="130.4">D13</text>
<text x="213.1" y="127.9">A6</text>
<text x="213.1" y="130.4">A7</text>
<text x="216.2" y="127">25</text>
<text x="216.2" y="129.5">26</text>
<text x="264.9" y="127.9">RES</text>
<text x="10.4" y="135.9">C</text>
<text x="175.3" y="135.5">A3</text>
<text x="175.3" y="133">A2</text>
<text x="179.1" y="134.6">A3</text>
<text x="179.1" y="132.1">A2</text>
<text x="179.1" y="137.2">A4</text>
<text x="195.7" y="136.8">U6</text>
<text x="205.5" y="136.6" transform="rotate(-90 205.5 136.6)">4</text>
<text x="206.4" y="134.4" transform="rotate(-90 206.4 134.4)">GND</text>
<text x="208" y="137.1" transform="rotate(-90 208 137.1)">29</text>
<text x="208.9" y="134.4" transform="rotate(-90 208.9 134.4)">GND</text>
<text x="285.4" y="135.9">C</text>
<text x="21.6" y="140">+5V</text>
<text x="66.7" y="139.1">IN3</text>
<text x="100.5" y="143.8">C3</text>
<text x="108.6" y="143.2">100nF</text>
<text x="135.9" y="142.8" transform="rotate(-90 135.9 142.8)">+5V</text>
<text x="175.3" y="143.1">A6</text>
<text x="175.3" y="140.6">A5</text>
<text x="175.3" y="138">A4</text>
<text x="179.1" y="139.7">A5</text>
<text x="179.1" y="142.2">A6</text>
<text x="205.2" y="143.8">GND</text>
<text x="233.9" y="138.1">R26</text>
<text x="241.4" y="142.2" transform="rotate(-90 241.4 142.2)">47K</text>
<text x="243.9" y="143.3" transform="rotate(-90 243.9 143.3)">680R</text>
<text x="18.6" y="146.2">S4</text>
<text x="45.9" y="148.9">U1D</text>
<text x="84.1" y="146.9">+5V</text>
<text x="92.5" y="147.9" transform="rotate(-90 92.5 147.9)">16</text>
<text x="95.5" y="146.3">U2</text>
<text x="95.8" y="148.9">4051</text>
<text x="126.5" y="146.7">3</text>
<text x="129.6" y="144.9" transform="rotate(-90 129.6 144.9)">10K</text>
<text x="131.9" y="145" transform="rotate(-90 131.9 145)">RV1</text>
<text x="132.9" y="146.7">1</text>
<text x="146.7" y="145.4" transform="rotate(-90 146.7 145.4)">+5V</text>
<text x="175.3" y="145.7">A7</text>
<text x="179.1" y="144.8">A7</text>
<text x="240" y="149.5">GND</text>
<text x="241.6" y="145.7">R27</text>
<text x="42.1" y="152.4">9</text>
<text x="53.5" y="152.4">8</text>
<text x="77.5" y="151.8">IN0</text>
<text x="77.5" y="154.3">IN1</text>
<text x="81.6" y="151.8">13</text>
<text x="81.6" y="154.3">14</text>
<text x="86.1" y="152.6">X0</text>
<text x="86.1" y="155.2">X1</text>
<text x="93.3" y="154.2" transform="rotate(-90 93.3 154.2)">VDD</text>
<text x="98.1" y="152.6">X</text>
<text x="102.4" y="151.8">3</text>
<text x="105.7" y="152.6">D</text>
<text x="109.3" y="151.4">GND</text>
<text x="120.7" y="153" transform="rotate(-90 120.7 153)">2K2</text>
<text x="129.9" y="150.6" transform="rotate(-90 129.9 150.6)">2</text>
<text x="149.9" y="154.1">T= 1-7s</text>
<text x="48.2" y="156.5">74HC14</text>
<text x="77.5" y="156.8">IN2</text>
<text x="77.5" y="159.4">IN3</text>
<text x="77.5" y="161.9">IN4</text>
<text x="81.6" y="159.4">12</text>
<text x="81.6" y="156.8">15</text>
<text x="82.1" y="161.9">1</text>
<text x="86.1" y="160.3">X3</text>
<text x="86.1" y="157.7">X2</text>
<text x="118.4" y="156.5">R15</text>
<text x="149.9" y="156.2">T = 1.1 * C4 * (RV1+R15)</text>
<text x="26.8" y="162.2">R4</text>
<text x="27.6" y="167.3">47K</text>
<text x="37.4" y="167.3">GND</text>
<text x="43" y="167.2">680R</text>
<text x="44" y="162.1">R8</text>
<text x="77.5" y="167">IN6</text>
<text x="77.5" y="164.5">IN5</text>
<text x="82.1" y="167">2</text>
<text x="82.1" y="164.5">5</text>
<text x="86.1" y="162.8">X4</text>
<text x="86.1" y="167.9">X6</text>
<text x="86.1" y="165.3">X5</text>
<text x="161.4" y="162.2">!RES</text>
<text x="162.2" y="167.3">IN7</text>
<text x="63.1" y="170.4">IN7</text>
<text x="67.9" y="169.5">IN7</text>
<text x="77.5" y="169.5">IN7</text>
<text x="82.1" y="169.5">4</text>
<text x="86.1" y="170.4">X7</text>
<text x="66.4" y="175.5">IN-WINH</text>
<text x="77.5" y="177.2">D4</text>
<text x="77.5" y="179.7">D5</text>
<text x="81.6" y="179.7">10</text>
<text x="81.6" y="177.2">11</text>
<text x="82.1" y="174.6">6</text>
<text x="86.1" y="178">A</text>
<text x="86.1" y="175.5">Inh</text>
<text x="106.9" y="174.9">TMR0-TRG</text>
<text x="10.4" y="185.9">D</text>
<text x="77.5" y="182.2">D6</text>
<text x="82.1" y="182.2">9</text>
<text x="86.1" y="180.6">B</text>
<text x="86.1" y="183.1">C</text>
<text x="93.3" y="184" transform="rotate(-90 93.3 184)">VSS</text>
<text x="95.9" y="184" transform="rotate(-90 95.9 184)">VEE</text>
<text x="125.8" y="182">C4</text>
<text x="126" y="184.3">470uF</text>
<text x="153.7" y="185.8" transform="rotate(-90 153.7 185.8)">680R</text>
<text x="285.4" y="185.9">D</text>
<text x="66.1" y="190.7">DATA</text>
<text x="92.5" y="188.1" transform="rotate(-90 92.5 188.1)">8</text>
<text x="95" y="188.1" transform="rotate(-90 95 188.1)">7</text>
<text x="151.4" y="188.3">R16</text>
<text x="169" y="188.7" transform="rotate(-90 169 188.7)">C5</text>
<text x="171.5" y="190.1" transform="rotate(-90 171.5 190.1)">100nF</text>
<text x="92.2" y="195.2">GND</text>
<text x="120.7" y="194.6">GND</text>
<text x="146.1" y="194.6">GND</text>
<text x="153.7" y="194.6">GND</text>
<text x="167.7" y="194.6">GND</text>
<text x="35" y="199.9">1</text>
<text x="85" y="199.9">2</text>
<text x="135" y="199.9">3</text>
<text x="185" y="199.9">4</text>
<text x="235" y="199.9">5</text>
<text x="285" y="199.9">6</text>
</g>
<g font-size="1.6">
<text x="31.4" y="25.1">S5</text>
<text x="95.1" y="29">S12</text>
<text x="58" y="49.8">D1</text>
<text x="122.1" y="53.6">D5</text>
<text x="201.5" y="51.7">D9</text>
<text x="206" y="51.7">D10</text>
<text x="210.5" y="51.7">D11</text>
<text x="214.9" y="51.7">D12</text>
<text x="219.4" y="51.7">D13</text>
<text x="223.8" y="51.7">D14</text>
<text x="228.2" y="51.7">D15</text>
<text x="232.7" y="51.7">D16</text>
<text x="31.4" y="66.4">S6</text>
<text x="95.1" y="66.4">S13</text>
<text x="58" y="91.1">D2</text>
<text x="122.1" y="91.1">D6</text>
<text x="31.4" y="103.9">S7</text>
<text x="95.1" y="104.5">S14</text>
<text x="58" y="128.5">D3</text>
<text x="122.1" y="129.2">D7</text>
<text x="246.7" y="129.8">D17</text>
<text x="31.4" y="141.3">S8</text>
<text x="135.4" y="155.3">NE555</text>
<text x="136.8" y="153.2">U4</text>
<text x="58" y="166">D4</text>
<text x="156.4" y="171.7">D8</text>
</g>
<g font-size="1.4">
<text x="128.5" y="158.7">6</text>
<text x="131.2" y="159.5">TRE</text>
<text x="140.6" y="159.5">VCC+</text>
<text x="146.3" y="161.3">4</text>
<text x="146.3" y="158.7">8</text>
<text x="128.5" y="166.4">7</text>
<text x="131.2" y="167.1">DIS</text>
<text x="141.1" y="162">/RES</text>
<text x="141.4" y="167.1">OUT</text>
<text x="146.3" y="166.4">3</text>
<text x="128.5" y="174">2</text>
<text x="141.2" y="172.2">CON</text>
<text x="146.3" y="174">1</text>
<text x="146.3" y="171.4">5</text>
<text x="131.2" y="174.7">TRI</text>
<text x="141.2" y="174.7">GND</text>
</g>
</svg>
